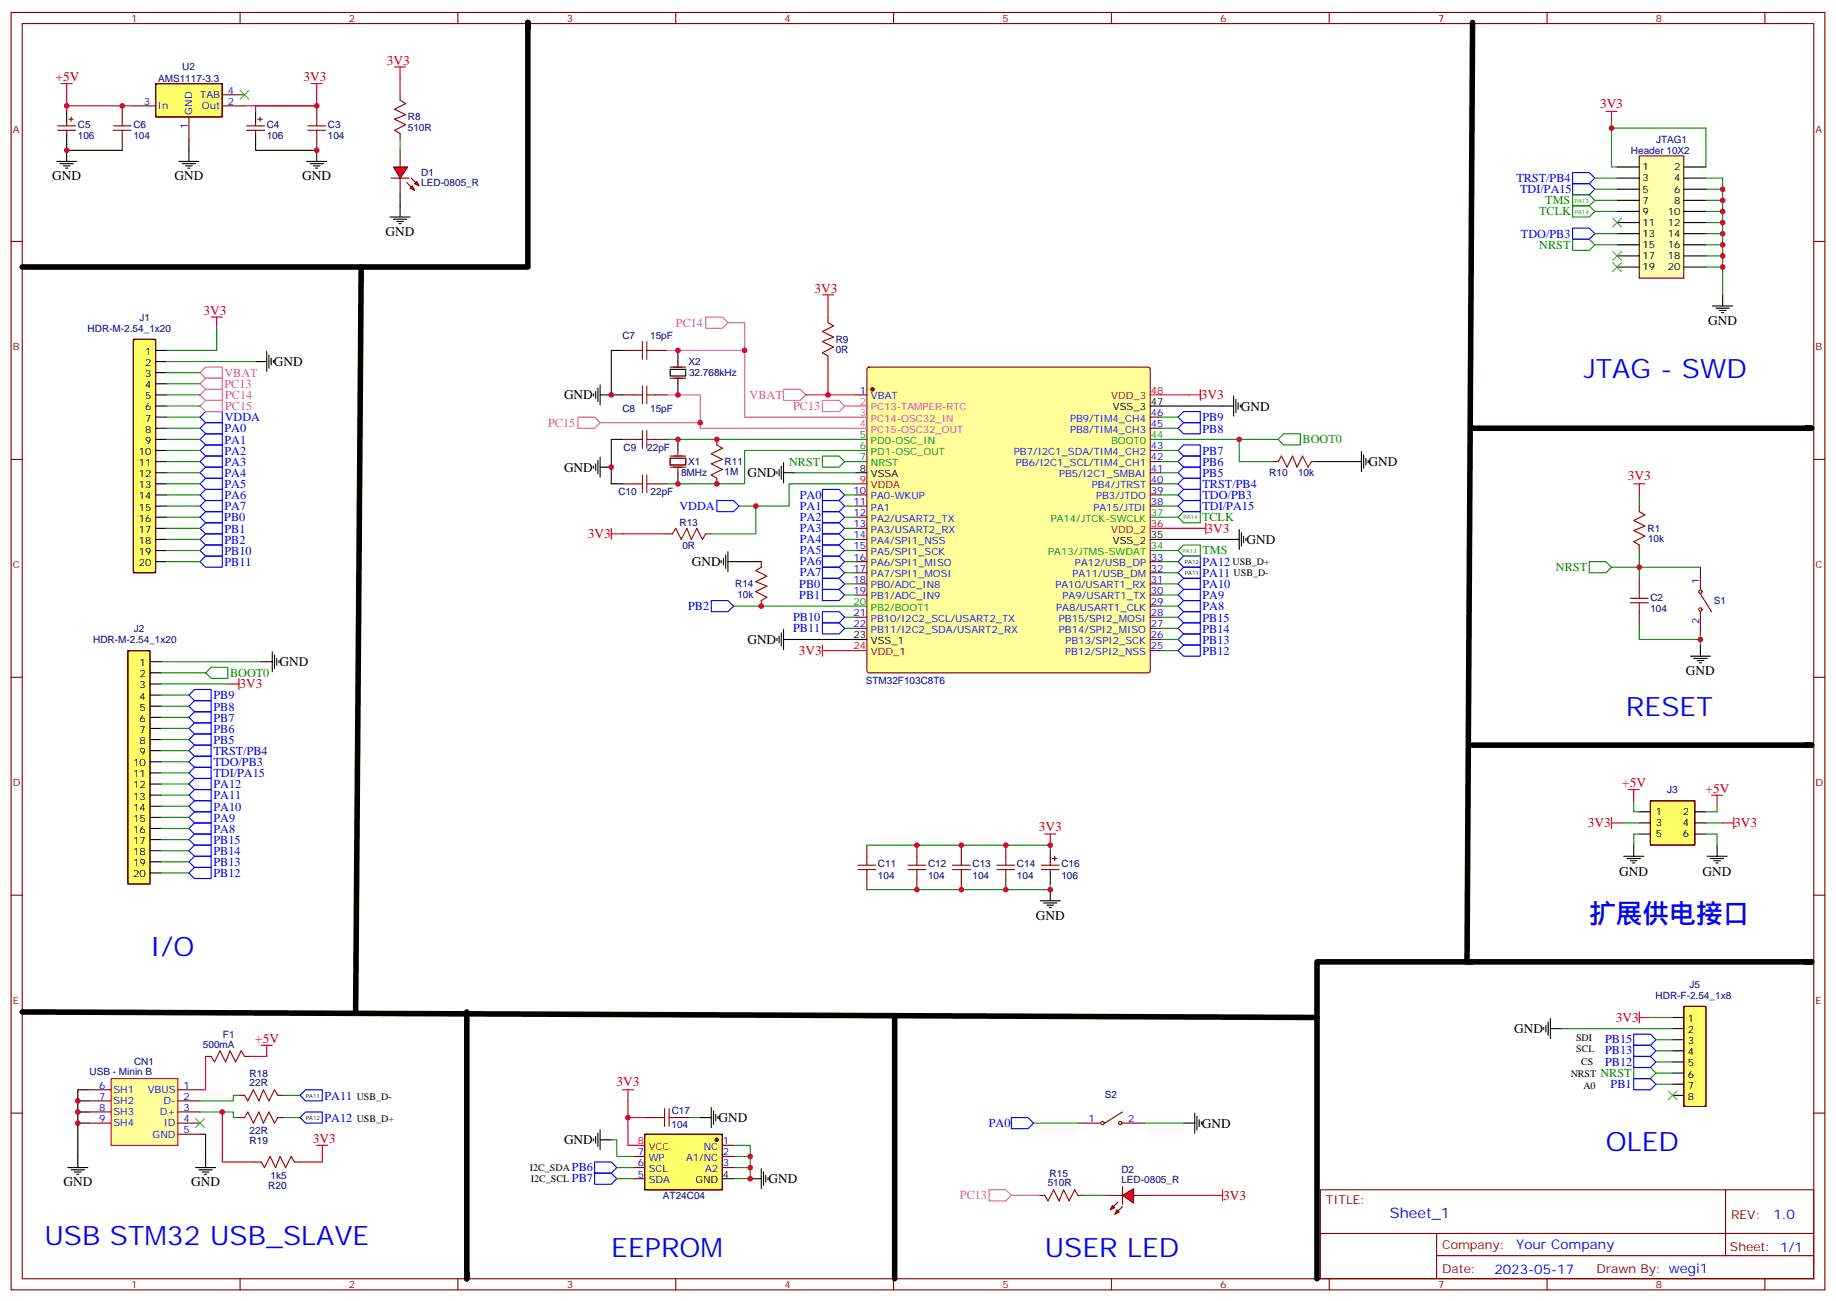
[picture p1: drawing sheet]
<svg xmlns="http://www.w3.org/2000/svg" width="583mm" height="413mm" viewBox="0 0 583 413" stroke-linecap="round" stroke-linejoin="round" font-family="sans-serif">
<g fill="none" stroke="#870000" stroke-width=".35">
<path d="M3.5 4h575.8v405.3h-575.8zM7.1 7.5h568.6v398.3h-568.6zM76.2 4v3.5M145.3 4v3.5M214.5 4v3.5M283.6 4v3.5M352.8 4v3.5M421.9 4v3.5M491.1 4v3.5M560.2 4v3.5M3.5 76.6h3.6M575.7 76.6h3.6"/>
<path d="M3.5 145.8h3.6M575.7 145.8h3.6M3.5 214.9h3.6M575.7 214.9h3.6M3.5 284.1h3.6M575.7 284.1h3.6M3.5 353.2h3.6M575.7 353.2h3.6M419.1 377.5h156.6v28.3h-156.6zM547.7 377.6v20.8M419.1 391.4h156.5M456 398.4h119.6"/>
<path d="M456 391.4v14.1M76.2 405.8v3.5M145.3 405.8v3.5M214.5 405.8v3.5M283.6 405.8v3.5M352.8 405.8v3.5M421.9 405.8v3.5M491.1 405.8v3.5M560.2 405.8v3.5"/>
</g>
<path d="M275.4 116.7l.5-.2h88.5l.5 .2 .2 .5v95.6l-.2 .5-.5 .2h-88.5l-.5-.2-.2-.5v-95.6z" fill="#ff9" stroke="#870000" stroke-width=".35"/>
<circle cx="276.9" cy="123.5" r=".53" fill="#870000" stroke="#870000" stroke-width=".35"/>
<g fill="none" stroke="#870000" stroke-width=".35">
<path d="M271.6 125.3h3.6M365.1 135.9h3.6M365.1 132.4h3.6M271.6 157.1h3.6M365.1 157.1h3.6M365.1 153.5h3.6M365.1 150h3.6M365.1 146.5h3.6M365.1 142.9h3.6M271.6 160.6h3.6M271.6 164.1h3.6M271.6 167.6h3.6"/>
<path d="M271.6 171.2h3.6M271.6 174.7h3.6M271.6 178.2h3.6M365.1 160.6h3.6M365.1 178.2h3.6M271.6 181.8h3.6M271.6 185.3h3.6M271.6 188.8h3.6M271.6 195.9h3.6M271.6 199.4h3.6M365.1 181.8h3.6M365.1 185.3h3.6"/>
<path d="M365.1 188.8h3.6M365.1 195.9h3.6M365.1 199.4h3.6M365.1 192.3h3.6M365.1 206.4h3.6M365.1 202.9h3.6"/>
</g>
<path d="M271.6 128.8h3.6M271.6 132.4h3.6M271.6 135.9h3.6" fill="none" stroke="#f0f" stroke-width=".35"/>
<path d="M271.6 139.4h3.6M365.1 139.4h3.6M271.6 142.9h3.6M271.6 146.5h3.6M365.1 174.7h3.6M365.1 164.1h3.6M271.6 192.3h3.6" fill="none" stroke="#090" stroke-width=".35"/>
<path d="M365.1 128.8h3.6M271.6 150h3.6M365.1 171.2h3.6M271.6 202.9h3.6" fill="none" stroke="#000" stroke-width=".35"/>
<path d="M365.1 125.3h3.6M271.6 153.5h3.6M365.1 167.6h3.6M271.6 206.4h3.6" fill="none" stroke="#f00" stroke-width=".35"/>
<path d="M520.3 49.5h14.2v38.8h-14.2z" fill="#ffffb0" stroke="#800000" stroke-width=".35"/>
<g fill="none" stroke="#000" stroke-width=".35">
<path d="M513.3 53h7M513.3 56.5h7M534.5 53h7M534.5 56.5h7M513.3 60h7M513.3 63.6h7M513.3 67.1h7M513.3 70.6h7M513.3 74.2h7M513.3 77.7h7M534.5 60h7M534.5 63.6h7"/>
<path d="M534.5 67.1h7M534.5 70.6h7M534.5 74.2h7M534.5 77.7h7M513.3 81.2h7M513.3 84.7h7M534.5 81.2h7M534.5 84.7h7M197.6 111.2h-3.6v14.1M212.7 117.2h5v2.1h-5zM215.2 111.2v5.3M188.4 125v.7"/>
<path d="M189.1 124.2v2.2M189.8 123.2v4.2M190.5 125.3h7.1M190.5 122.1v6.4M197.6 139.4h-3.6v8.8M215.2 120v5.3M215.2 139.4v3.5M188.4 147.9v.7M189.1 147.2v2.1M189.8 146.1v4.3M190.5 145.1v6.3M190.5 148.2h3.5"/>
<path d="M194 148.2v5.3h3.6M215.2 150v3.5M246.6 149.6v.8M247.3 148.9v2.2M248 147.9v4.2M248.7 150h3.5M248.7 146.8v6.4M229 177.9v.7M229.7 177.2v2.1M230.4 176.1v4.2M231.1 178.2h10.6M231.1 175v6.4"/>
<path d="M248.7 199.7v6.4M246.6 202.6v.7M247.3 201.9v2.1M248 200.8v4.2M248.7 202.9h22.9M24.7 356.4v14.1M28.2 345.8h-3.5v3.5M28.2 349.3h-3.5v3.5M28.2 352.8h-3.5v3.6h3.5M21.5 370.5h6.4M22.6 371.2h4.2M23.6 371.9h2.2"/>
<path d="M24.3 372.6h.7"/>
</g>
<g fill="none" stroke="#870000" stroke-width=".35">
<path d="M197.6 111.2h3.5M208.1 111.2h3.6M212.7 116.5h5M262.8 100.6v1.8M262.8 113v1.7M197.6 125.3h3.5M197.6 139.4h3.5M208.1 125.3h3.6M208.1 139.4h3.6M212.7 120h5M227.5 139.4v1.8M197.6 153.5h3.5"/>
<path d="M208.1 153.5h3.6M227.5 151.8v1.7M211.7 169.4h1.7M224 169.4h1.8M241.7 178.2v1.8M241.7 190.6v1.7"/>
</g>
<path d="M212.7 145.4h5v2.1h-5zM212.7 144.7h5M212.7 148.2h5M215.2 142.9v1.5M215.2 148.6v1.4" fill="none" stroke="#870012" stroke-width=".35"/>
<path d="M211.7 111.2h24.7v21.2h35.2M211.7 125.3h10.5v10.6h49.4M261.1 127.1h5.2l1.8 1.7-1.8 1.8h-5.2zM268.1 128.8h3.5" fill="none" stroke="#f0f" stroke-width=".35"/>
<g fill="none" stroke="#a10000" stroke-width=".35">
<path d="M201.1 111.2h2.8M203.9 108.4v5.6M205.3 108.4v5.6M205.3 111.2h2.8M262.8 102.4l1.8 1-3.5 1.8 3.5 1.8-3.5 1.4 3.5 1.7-3.5 1.8 1.7 1.1M201.1 125.3h2.8M201.1 139.4h2.8M203.9 122.5v5.6M203.9 136.6v5.6M205.3 125.3h2.8M205.3 122.5v5.6M205.3 136.6v5.6"/>
<path d="M205.3 139.4h2.8M201.1 153.5h2.8M203.9 150.7v5.7M205.3 150.7v5.7M205.3 153.5h2.8M227.5 141.2l1.8 1-3.5 1.8 3.5 1.8-3.5 1.4 3.5 1.7-3.5 1.8 1.7 1.1M213.4 169.4l1.1-1.8 1.8 3.6 1.7-3.6 1.4 3.6 1.8-3.6 1.8 3.6 1-1.8M241.7 180l-1.8 1 3.5 1.8-3.5 1.8 3.5 1.4-3.5 1.7 3.5 1.8-1.7 1.1"/>
</g>
<g fill="none" stroke="#008700" stroke-width=".35">
<path d="M211.7 139.4h59.9M252.2 150h19.4M268.1 146.5h3.5M268.1 157.1h3.5M271.6 142.9h-35.2v10.6h-24.7M271.6 153.5h-21.1v7.1h-10.6v8.8h-14.1M268.1 160.6h3.5M268.1 164.1h3.5M268.1 167.6h3.5M268.1 171.2h3.5M268.1 174.7h3.5M268.1 178.2h3.5"/>
<path d="M232.8 192.3h38.8M268.1 181.8h3.5M268.1 185.3h3.5M268.1 188.8h3.5M268.1 195.9h3.5M268.1 199.4h3.5"/>
</g>
<path d="M261.1 93.6h3.5M262.8 93.6v7M262.8 114.7v10.6h8.8M194 169.4h17.7M194 167.6v3.6M261.1 206.4h10.5M261.1 204.7v3.5M100.5 363.4h3.6M102.3 363.4v3.6" fill="none" stroke="#f00" stroke-width=".35"/>
<path d="M261.1 144.7h5.2l1.8 1.8-1.8 1.7h-5.2z" fill="none" stroke="#090" stroke-width=".35"/>
<g fill="none" stroke="#00f" stroke-width=".35">
<path d="M261.1 155.3h5.2l1.8 1.8-1.8 1.7h-5.2zM261.1 158.8h5.2l1.8 1.8-1.8 1.7h-5.2zM261.1 162.3h5.2l1.8 1.8-1.8 1.8h-5.2zM261.1 165.9h5.2l1.8 1.7-1.8 1.8h-5.2zM261.1 169.4h5.2l1.8 1.8-1.8 1.7h-5.2zM261.1 172.9h5.2l1.8 1.8-1.8 1.8h-5.2zM261.1 176.5h5.2l1.8 1.7-1.8 1.8h-5.2zM261.1 180h5.2l1.8 1.8-1.8 1.7h-5.2zM225.8 190.6h5.3l1.7 1.7-1.7 1.8h-5.3zM261.1 183.5h5.2l1.8 1.8-1.8 1.7h-5.2zM261.1 187h5.2l1.8 1.8-1.8 1.8h-5.2zM261.1 194.1h5.2l1.8 1.8-1.8 1.7h-5.2z"/>
<path d="M261.1 197.6h5.2l1.8 1.8-1.8 1.8h-5.2z"/>
</g>
<path d="M35.3 342.3h21.1v21.1h-21.1z" fill="#ff9" stroke="#f00" stroke-width=".35"/>
<g fill="none" stroke="#870000" stroke-width=".35">
<path d="M18.3 39.9h5.7M21.2 38.9v1M21.9 37.8h1.4M22.6 37.1v1.4M38.8 33.6v3.5M78.3 39.9h5.7M81.1 38.9v1M81.8 37.8h1.5M82.5 37.1v1.4M100.5 33.6v3.5M18.3 41.3h5.7M21.2 41.3v1.1"/>
<path d="M38.8 44.2v3.5M78.3 41.3h5.7M81.1 41.3v1.1M100.5 44.2v3.5M403.9 146.5h1.8M416.3 146.5h1.7M65.3 335.2h1.7M77.6 335.2h1.8M28.2 345.8h7.1M28.2 349.3h7.1M28.2 352.8h7.1M28.2 356.4h7.1"/>
<path d="M56.4 345.8h7.1M56.4 349.3h7.1M56.4 352.8h7.1M56.4 356.4h7.1M56.4 359.9h7.1M75.8 354.6h1.8M75.8 347.6h1.8M88.2 354.6h1.8M88.2 347.6h1.8M81.1 368.7h1.8M93.5 368.7h1.7"/>
</g>
<g fill="none" stroke="#008700" stroke-width=".35">
<path d="M368.7 139.4h37M368.7 132.4h5.2M368.7 135.9h5.2M393.3 139.4v7.1h10.6M368.7 142.9h5.2M368.7 146.5h5.2M368.7 150h5.2M368.7 153.5h5.2M368.7 157.1h5.2M368.7 160.6h5.2M368.7 164.1h5.2M368.7 174.7h5.2"/>
<path d="M368.7 178.2h5.2M368.7 181.8h5.2M368.7 185.3h5.2M368.7 188.8h5.2M368.7 192.3h5.2M368.7 195.9h5.2M368.7 199.4h5.2M368.7 202.9h5.2M368.7 206.4h5.2M63.5 352.8h10.6v1.8h1.7M75.8 347.6h-1.7v1.7h-10.6M90 354.6h5.2"/>
<path d="M90 347.6h5.2"/>
</g>
<g fill="none" stroke="#f00" stroke-width=".35">
<path d="M19.4 26.5h3.5M21.2 26.5v7.1M42.3 33.6h-21.1v1.7M77.6 33.6h22.9M98.8 26.5h3.5M100.5 33.6h-19.4v1.7M100.5 26.5v7.1M368.7 125.3h12.3M381 123.5v3.6M368.7 167.6h14.1M382.8 165.9v3.5M65.3 335.2v10.6h-1.8"/>
<path d="M82.9 331.7h3.5M84.7 331.7v3.5h-5.3M70.6 352.8v15.9h10.5M102.3 367v1.7h-7.1"/>
</g>
<g fill="none" stroke="#000" stroke-width=".35">
<path d="M21.2 35.3v3.6M81.1 35.3v3.6M18 51.2h6.3M19 51.9h4.3M20.1 52.6h2.1M20.8 53.3h.7M21.2 42.4v5.3h17.6M21.2 47.7v3.5M56.8 51.2h6.3M57.9 51.9h4.2M58.9 52.6h2.1M59.6 53.3h.7"/>
<path d="M60 44.2v7M81.1 42.4v5.3h19.4v3.5M97.4 51.2h6.3M98.4 51.9h4.3M99.5 52.6h2.1M100.2 53.3h.7M368.7 128.8h22.9M391.6 125.7v6.3M392.3 126.7v4.3M393 127.8v2.1M393.7 128.5v.7M418 146.5h14.2"/>
<path d="M432.2 143.3v6.3M432.9 144.4v4.2M433.6 145.4v2.1M434.3 146.1v.7M368.7 171.2h24.6M393.3 168v6.3M394.1 169.1v4.2M394.8 170.1v2.1M395.5 170.8v.7M63.5 359.9h1.8v10.6M62.1 370.5h6.3M63.1 371.2h4.3"/>
<path d="M64.2 371.9h2.1M64.9 372.6h.7"/>
</g>
<path d="M62.1 355l2.8 2.8M64.9 355l-2.8 2.8" fill="none" stroke="#3c3" stroke-width=".35"/>
<g fill="none" stroke="#a10000" stroke-width=".35">
<path d="M36 39.9h5.6M38.8 37.1v2.8M97.7 39.9h5.7M100.5 37.1v2.8M36 41.3h5.6M38.8 41.3v2.9M97.7 41.3h5.7M100.5 41.3v2.9M405.7 146.5l1.1-1.8 1.7 3.5 1.8-3.5 1.4 3.5 1.8-3.5 1.7 3.5 1.1-1.7M67 335.2l1.1 1.8 1.7-3.6 1.8 3.6 1.4-3.6 1.8 3.6 1.8-3.6 1 1.8M77.6 354.6l1.1-1.8 1.7 3.6 1.8-3.6 1.4 3.6 1.8-3.6 1.7 3.6 1.1-1.8M77.6 347.6l1.1 1.7 1.7-3.5 1.8 3.5 1.4-3.5 1.8 3.5 1.7-3.5 1.1 1.8"/>
<path d="M82.9 368.7l1.1 1.8 1.7-3.5 1.8 3.5 1.4-3.5 1.8 3.5 1.7-3.5 1.1 1.7"/>
</g>
<g fill="none" stroke="#00f" stroke-width=".35">
<path d="M373.9 135.9l1.8-1.8h5.3v3.6h-5.3zM373.9 132.4l1.8-1.8h5.3v3.5h-5.3zM373.9 150l1.8-1.8h5.3v3.6h-5.3zM373.9 146.5l1.8-1.8h5.3v3.5h-5.3zM373.9 142.9l1.8-1.7h5.3v3.5h-5.3zM373.9 153.5l1.8-1.7h5.3v3.5h-5.3zM373.9 157.1l1.8-1.8h5.3v3.5h-5.3zM373.9 178.2l1.8-1.7h5.3v3.5h-5.3zM373.9 160.6l1.8-1.8h5.3v3.5h-5.3zM373.9 192.3l1.8-1.7h5.3v3.5h-5.3zM373.9 188.8l1.8-1.8h5.3v3.6h-5.3zM373.9 185.3l1.8-1.8h5.3v3.5h-5.3z"/>
<path d="M373.9 181.8l1.8-1.8h5.3v3.5h-5.3zM373.9 199.4l1.8-1.8h5.3v3.6h-5.3zM373.9 195.9l1.8-1.8h5.3v3.5h-5.3zM373.9 206.4l1.8-1.7h5.3v3.5h-5.3zM373.9 202.9l1.8-1.7h5.3v3.5h-5.3zM95.2 347.6l1.8-1.8h5.3v3.5h-5.3zM97 352.8h5.3v3.6h-5.3l-1.8-1.8z"/>
</g>
<path d="M405.7 139.4l1.8-1.7h5.2v3.5h-5.2zM373.9 174.7l1.8-1.8h5.3v3.6h-5.3zM373.9 164.1l1.8-1.8h5.3v3.6h-5.3z" fill="none" stroke="#090" stroke-width=".35"/>
<path d="M49.4 26.5h21.2v10.6h-21.2z" fill="#ff6" stroke="#000" stroke-width=".35"/>
<path d="M42.3 33.6h7.1M49.6 26.7l.5-.2 20 .1 .5 .6-.1 9.5-.7 .4-20-.1-.4-.6v-9.2zM60 37.1v7.1M70.6 33.6h7M70.6 30.1h7M127 30.1v1.7M127 42.4v1.8" fill="none" stroke="#870000" stroke-width=".35"/>
<path d="M127 31.8l1.8 1.1-3.6 1.7 3.6 1.8-3.6 1.4 3.6 1.8-3.6 1.7 1.8 1.1" fill="none" stroke="#a10000" stroke-width=".35"/>
<g fill="#f00" stroke="#870000" stroke-width=".35">
<path d="M356.3 379.3l3.5-2.1v4.6z"/>
<path d="M356.3 376.5v5.6z"/>
</g>
<g fill="#870000" stroke="#870000" stroke-width=".35">
<path d="M354.9 384.2l1.4-1.4z"/>
<path d="M354.9 381.4l-1.4 1.4z"/>
</g>
<g fill="#f00" stroke="#870000" stroke-width=".35">
<path d="M354.5 383.9l.7 .7-1.4 .7z"/>
<path d="M353.1 382.5l.7 .7-1.4 .7z"/>
</g>
<path d="M351 379.3h5.3M359.8 379.3h5.3" fill="none" stroke="#870000" stroke-width=".35"/>
<g fill="#f00" stroke="#870000" stroke-width=".35">
<path d="M124.9 53h4.6l-2.5 3.5z"/>
<path d="M124.2 56.5h5.6z"/>
</g>
<g fill="#870000" stroke="#870000" stroke-width=".35">
<path d="M130.5 56.5l1.4 1.4z"/>
<path d="M129.1 57.9l1.4 1.4z"/>
</g>
<g fill="#f00" stroke="#870000" stroke-width=".35">
<path d="M132.3 57.6l.7 1.4-1.4-.7z"/>
<path d="M130.2 59.7l.7-.7 .7 1.4z"/>
</g>
<g fill="none" stroke="#870000" stroke-width=".35">
<path d="M127 47.7v5.3M127 56.5v5.3M539.8 180v7M539.8 188.5l3.5 5.6M539.8 194.1v7.1M275.2 268.2v3.5M275.2 278.8v3.5M291 268.2v3.5M291 278.8v3.5M305.2 268.2v3.5M305.2 278.8v3.5M319.3 268.2v3.5"/>
<path d="M319.3 278.8v3.5M330.6 274.5h5.6M330.6 275.9h5.6M333.4 273.5v1M333.4 275.9v1.1M334.1 272.4h1.4M334.8 271.7v1.4M204.6 354.6h3.5M215.2 354.6h3.5M342.2 356.4h7M356.3 352.8l-5.6 3.6M356.3 356.4h7.1"/>
<circle cx="539.7" cy="193.4" r=".53"/>
<circle cx="539.7" cy="187.7" r=".53"/>
<circle cx="350" cy="356.4" r=".53"/>
<circle cx="355.6" cy="356.4" r=".53"/>
</g>
<path d="M127 44.2v3.5M275.2 268.2h58.2v1.7M333.4 280.5v1.8h-58.2M232.8 363.4h5.3v10.6h-5.3M232.8 367h5.3M232.8 370.5h5.3" fill="none" stroke="#008700" stroke-width=".35"/>
<g fill="none" stroke="#000" stroke-width=".35">
<path d="M123.8 68.9h6.4M124.9 69.6h4.2M125.9 70.3h2.2M126.6 71h.8M127 61.8v7.1M333.4 269.9v3.6M333.4 277v3.5M330.2 285.8h6.3M331.3 286.5h4.2M332.3 287.2h2.1M333 287.9h.7M333.4 282.3v3.5"/>
<path d="M238.1 374h3.6M241.7 370.8v6.4M242.4 371.9v4.2M243.1 373v2.1M243.8 373.7v.7"/>
</g>
<path d="M125.2 21.2h3.6M127 21.2v8.9M331.6 264.7h3.5M333.4 264.7v3.5" fill="none" stroke="#f00" stroke-width=".35"/>
<g fill="none" stroke="#a10000" stroke-width=".35">
<path d="M272.3 275.9h5.7M272.3 274.5h5.7M275.2 271.7v2.8M275.2 275.9v2.9M288.2 275.9h5.7M288.2 274.5h5.7M291 271.7v2.8M291 275.9v2.9M302.3 275.9h5.7M302.3 274.5h5.7M305.2 271.7v2.8M305.2 275.9v2.9"/>
<path d="M316.4 275.9h5.7M316.4 274.5h5.7M319.3 271.7v2.8M319.3 275.9v2.9M208.1 354.6h2.9M211 351.8v5.6M212.4 351.8v5.6M212.4 354.6h2.8"/>
</g>
<path d="M204.6 359.9h24.7v17.6h-24.7z" fill="#ff6" stroke="#000" stroke-width=".35"/>
<path d="M201.1 367h3.5M201.1 370.5h3.5M201.1 374h3.5M204.8 360.1l.5-.2h23.3l.5 .2 .2 .5-.1 16.5-.6 .4h-23.6l-.4-.7v-16.2zM229.3 363.4h3.5M229.3 367h3.5M229.3 370.5h3.5M329.8 379.3h1.8M342.2 379.3h1.8" fill="none" stroke="#870000" stroke-width=".35"/>
<circle cx="227.5" cy="361.7" r=".53" fill="#870000" stroke="#870000" stroke-width=".35"/>
<g fill="none" stroke="#000" stroke-width=".35">
<path d="M189.8 359.6v4.2M190.5 358.5v6.3M222.2 354.6h3.6M225.8 351.4v6.4M226.5 352.5v4.2M227.2 353.6v2.1M227.9 354.3v.7M375.7 356.4h3.5M379.2 353.2v6.4M379.9 354.3v4.2M380.6 355.3v2.1M381.4 356v.7"/>
<path d="M188.4 361.3v.7M189.1 360.6v2.1M190.5 361.7h3.5M229.3 374h3.5"/>
</g>
<path d="M197.6 345.8h3.5M199.3 345.8v17.6h5.3M199.3 354.6h5.3M365.1 379.3h23M388.1 377.5v3.6" fill="none" stroke="#f00" stroke-width=".35"/>
<path d="M218.7 354.6h3.5M328.1 356.4h14.1M363.4 356.4h12.3M194 361.7h1.8v5.3h5.3M195.8 370.5h5.3M195.8 374h5.3M344 379.3h7" fill="none" stroke="#008700" stroke-width=".35"/>
<path d="M321 354.6h5.3l1.8 1.8-1.8 1.7h-5.3zM188.7 368.7h5.3l1.8 1.8-1.8 1.8h-5.3zM188.7 372.3h5.3l1.8 1.7-1.8 1.8h-5.3z" fill="none" stroke="#00f" stroke-width=".35"/>
<path d="M314 377.5h5.3l1.7 1.8-1.7 1.8h-5.3zM321 379.3h8.8" fill="none" stroke="#f0f" stroke-width=".35"/>
<path d="M331.6 379.3l1.1 1.8 1.7-3.6 1.8 3.6 1.4-3.6 1.8 3.6 1.7-3.6 1.1 1.8" fill="none" stroke="#a10000" stroke-width=".35"/>
<g fill="#ff6" stroke="#000" stroke-width=".35">
<path d="M534.5 319.3h7v31.8h-7z"/>
<path d="M40.6 206.4h7v74.1h-7z"/>
<path d="M42.3 107.7h7.1v74.1h-7.1z"/>
<path d="M523.9 254.1h14.1v14.1h-14.1z"/>
</g>
<path d="M42.6 107.9l.4-.2h5.7l.5 .2 .2 .5v72.6l-.2 .5-.5 .3h-5.7l-.5-.3-.2-.5v-72.6zM520.3 160.6v1.7M520.3 172.9v1.8M520.3 183.5v3.5M520.3 194.1v3.5M40.8 206.7l.5-.3h5.6l.5 .3 .2 .5v72.6l-.2 .5-.5 .2h-5.6l-.5-.2-.2-.5v-72.6zM524.1 254.3l.5-.2h12.7l.5 .2 .2 .5v12.7l-.2 .5-.5 .2h-12.7l-.5-.3-.2-.4v-12.7zM534.7 319.5l.5-.2h5.6l.5 .2 .2 .5v30.4l-.2 .5-.5 .2h-5.6l-.5-.2-.2-.5v-30.4z" fill="none" stroke="#870000" stroke-width=".35"/>
<g fill="none" stroke="#000" stroke-width=".35">
<path d="M543.6 97.1h6.4M544.7 97.8h4.2M545.7 98.5h2.2M546.5 99.2h.7M546.8 93.6v3.5M49.4 111.2h3.5M49.4 114.7h3.5M49.4 118.3h3.5M81.1 114.7h3.6M84.7 111.5v6.4M85.4 112.6v4.2M86.1 113.7v2.1"/>
<path d="M86.8 114.4v.7M49.4 121.8h3.5M49.4 125.3h3.5M49.4 128.8h3.5M49.4 132.4h3.5M49.4 135.9h3.5M49.4 139.4h3.5M49.4 142.9h3.5M49.4 146.5h3.5M49.4 150h3.5M49.4 153.5h3.5M49.4 157.1h3.5"/>
<path d="M49.4 160.6h3.5M49.4 164.1h3.5M49.4 167.6h3.5M49.4 171.2h3.5M49.4 174.7h3.5M49.4 178.2h3.5M47.6 210h3.6M47.6 213.5h3.6M47.6 217h3.6M82.9 210h3.5M86.4 206.8v6.3M87.1 207.9v4.2"/>
<path d="M87.8 208.9v2.1M88.5 209.6v.7M536.6 208.2h6.3M537.6 208.9h4.3M538.7 209.6h2.1M539.4 210.3h.7M539.8 204.7v3.5M47.6 220.6h3.6M47.6 224.1h3.6M47.6 227.6h3.6M47.6 231.1h3.6M47.6 234.7h3.6"/>
<path d="M47.6 238.2h3.6M47.6 241.7h3.6M47.6 245.3h3.6M47.6 248.8h3.6M47.6 252.3h3.6M47.6 255.8h3.6M47.6 259.4h3.6M520.3 257.6h3.6M538 257.6h3.5M47.6 262.9h3.6M47.6 266.4h3.6M47.6 269.9h3.6"/>
<path d="M47.6 273.5h3.6M47.6 277h3.6M515.4 271.7h6.4M516.5 272.4h4.2M517.5 273.1h2.1M518.2 273.8h.7M518.6 268.2v3.5M520.3 261.1h3.6M520.3 264.7h3.6M538 261.1h3.5M538 264.7h3.5M541.9 271.7h6.3"/>
<path d="M542.9 272.4h4.3M544 273.1h2.1M544.7 273.8h.7M545 268.2v3.5M490 326v.7M490.7 325.3v2.1M491.4 324.3v4.2M492.1 326.4h3.6M492.1 323.2v6.4M530.9 322.9h3.6M530.9 326.4h3.6M530.9 329.9h3.6"/>
<path d="M530.9 333.4h3.6M530.9 337h3.6M530.9 340.5h3.6M530.9 344h3.6M530.9 347.6h3.6"/>
</g>
<g fill="none" stroke="#008700" stroke-width=".35">
<path d="M511.5 38.9v1.7M506.2 56.5h7.1M513.3 53h-1.8v-12.4h30v12.4M541.5 56.5h5.3v37.1M506.2 60h7.1M506.2 63.6h7.1M506.2 67.1h7.1M506.2 74.2h7.1M506.2 77.7h7.1M541.5 60h5.3M541.5 63.6h5.3M541.5 67.1h5.3"/>
<path d="M541.5 70.6h5.3M541.5 74.2h5.3M541.5 77.7h5.3M541.5 81.2h5.3M541.5 84.7h5.3M52.9 114.7h28.2M52.9 118.3h10.6M68.8 104.1v7.1h-15.9M52.9 121.8h10.6M52.9 125.3h10.6M52.9 128.8h10.6M52.9 132.4h10.6"/>
<path d="M52.9 135.9h10.6M52.9 139.4h10.6M52.9 142.9h10.6M52.9 146.5h10.6M52.9 150h10.6M52.9 153.5h10.6M52.9 157.1h10.6M520.3 157.1v3.5M52.9 160.6h10.6M52.9 164.1h10.6M52.9 167.6h10.6M52.9 171.2h10.6"/>
<path d="M52.9 174.7h10.6M52.9 178.2h10.6M234.6 160.6h5.3M511.5 180h28.3M520.3 174.7v8.8M520.3 197.6v5.3h19.5v1.8M51.2 210h31.7M51.2 217h21.1M51.2 213.5h14.1M539.8 201.2v1.7M51.2 220.6h8.8M51.2 224.1h8.8"/>
<path d="M51.2 227.6h8.8M51.2 231.1h8.8M51.2 234.7h8.8M51.2 238.2h8.8M51.2 241.7h8.8M51.2 245.3h8.8M51.2 248.8h8.8M51.2 252.3h8.8M51.2 255.8h8.8M51.2 259.4h8.8M518.6 254.1v3.5h1.7M545 255.8v1.8h-3.5"/>
<path d="M51.2 262.9h8.8M51.2 266.4h8.8M51.2 269.9h8.8M51.2 273.5h8.8M51.2 277h8.8M515.1 261.1h5.2M520.3 264.7h-1.7v3.5M541.5 264.7h3.5v3.5M541.5 261.1h5.3M495.7 326.4h35.2M523.9 322.9h7M525.6 329.9h5.3"/>
<path d="M525.6 333.4h5.3M525.6 337h5.3M525.6 340.5h5.3M525.6 344h5.3"/>
</g>
<g fill="none" stroke="#f00" stroke-width=".35">
<path d="M509.8 35.3h3.5M511.5 35.3v3.6M67 100.6h3.6M68.8 100.6v3.5M255.8 125.3h7M518.6 153.5h3.5M520.3 153.5v3.6M72.3 217h3.5M75.8 215.3v3.5M511.5 259.4v3.5M516.8 250.5h3.5M518.6 250.5v3.6"/>
<path d="M543.3 252.3h3.5M545 252.3v3.5M550.3 259.4v3.5M511.5 261.1h3.6M546.8 261.1h3.5M520.3 322.9h3.6M520.3 321.1v3.5"/>
</g>
<path d="M76.2 28.6l2.8 2.9M79 28.6l-2.8 2.9M511.9 79.8l2.8 2.8M511.9 69.2l2.8 2.8M514.7 79.8l-2.8 2.8M514.7 69.2l-2.8 2.8M511.9 83.3l2.8 2.8M514.7 83.3l-2.8 2.8M529.5 346.1l2.8 2.9M532.3 346.1l-2.8 2.9" fill="none" stroke="#3c3" stroke-width=".35"/>
<path d="M499.2 75.9h5.3l1.7 1.8-1.7 1.7h-5.3zM499.2 65.3h5.3l1.7 1.8-1.7 1.8h-5.3zM499.2 61.8h5.3l1.7 1.8-1.7 1.7h-5.3zM504.5 178.2h5.3l1.7 1.8-1.7 1.8h-5.3zM65.3 213.5l1.7-1.8h5.3v3.6h-5.3zM518.6 338.7h5.3l1.7 1.8-1.7 1.8h-5.3z" fill="none" stroke="#090" stroke-width=".35"/>
<g fill="none" stroke="#00f" stroke-width=".35">
<path d="M499.2 54.8h5.3l1.7 1.7-1.7 1.8h-5.3zM499.2 58.3h5.3l1.7 1.7-1.7 1.8h-5.3zM499.2 72.4h5.3l1.7 1.8-1.7 1.7h-5.3zM63.5 135.9l1.8-1.8h5.3v3.6h-5.3zM63.5 139.4l1.8-1.7h5.3v3.5h-5.3zM63.5 132.4l1.8-1.8h5.3v3.5h-5.3zM63.5 142.9l1.8-1.7h5.3v3.5h-5.3zM65.3 144.7h5.3v3.5h-5.3l-1.8-1.7zM65.3 148.2h5.3v3.6h-5.3l-1.8-1.8zM65.3 151.8h5.3v3.5h-5.3l-1.8-1.8zM65.3 155.3h5.3v3.5h-5.3l-1.8-1.7zM227.5 158.8h5.3l1.8 1.8-1.8 1.7h-5.3z"/>
<path d="M63.5 160.6l1.8-1.8h5.3v3.5h-5.3zM63.5 164.1l1.8-1.8h5.3v3.6h-5.3zM63.5 167.6l1.8-1.7h5.3v3.5h-5.3zM63.5 174.7l1.8-1.8h5.3v3.6h-5.3zM63.5 178.2l1.8-1.7h5.3v3.5h-5.3zM65.3 169.4h5.3v3.5h-5.3l-1.8-1.7zM61.7 218.8h5.3v3.5h-5.3l-1.7-1.7zM60 234.7l1.7-1.8h5.3v3.5h-5.3zM60 231.1l1.7-1.7h5.3v3.5h-5.3zM60 227.6l1.7-1.8h5.3v3.6h-5.3zM60 224.1l1.7-1.8h5.3v3.5h-5.3zM60 238.2l1.7-1.8h5.3v3.6h-5.3z"/>
<path d="M60 259.4l1.7-1.8h5.3v3.5h-5.3zM60 255.8l1.7-1.7h5.3v3.5h-5.3zM60 252.3l1.7-1.8h5.3v3.6h-5.3zM60 248.8l1.7-1.8h5.3v3.5h-5.3zM60 241.7l1.7-1.7h5.3v3.5h-5.3zM60 245.3l1.7-1.8h5.3v3.5h-5.3zM60 277l1.7-1.8h5.3v3.6h-5.3zM60 266.4l1.7-1.7h5.3v3.5h-5.3zM61.7 261.1h5.3v3.6h-5.3l-1.7-1.8zM61.7 271.7h5.3v3.5h-5.3l-1.7-1.7zM61.7 268.2h5.3v3.5h-5.3l-1.7-1.8zM518.6 335.2h5.3l1.7 1.8-1.7 1.7h-5.3z"/>
<path d="M518.6 331.7h5.3l1.7 1.7-1.7 1.8h-5.3zM518.6 328.2h5.3l1.7 1.7-1.7 1.8h-5.3zM518.6 342.3h5.3l1.7 1.7-1.7 1.8h-5.3z"/>
</g>
<path d="M167.6 8.9v-1.8v77.6h-160.5M467.4 7.1l-1.7 298.1h1.7M114.7 84.7l-1.8 236.4M467.4 135.9h107.6h-1.7M467.4 236.4h107.6h-1.7M573.3 305.2h1.7h-157v17.7M7.1 321.1l410.9 1.8v82.9M148.2 321.1v84.7v-1.8M284 322.9v82.9" fill="none" stroke="#000" stroke-width="1.8"/>
<path d="M520.3 162.3l1.8 1.1-3.5 1.8 3.5 1.7-3.5 1.4 3.5 1.8-3.5 1.8 1.7 1M517.5 191.3h5.7M517.5 189.9h5.7M520.3 187v2.9M520.3 191.3v2.8" fill="none" stroke="#a10000" stroke-width=".35"/>
<path d="M65.3 116.5h5.3v3.5h-5.3l-1.8-1.7zM224 100.6h5.3l1.8 1.8-1.8 1.7h-5.3zM231.1 102.4h5.3v8.8M65.3 120h5.3v3.5h-5.3l-1.8-1.7zM65.3 123.5h5.3v3.6h-5.3l-1.8-1.8zM65.3 127.1h5.3v3.5h-5.3l-1.8-1.8zM183.4 132.4h5.3l1.8 1.7-1.8 1.8h-5.3zM190.5 134.1h31.7M248.7 123.5h5.3l1.8 1.8-1.8 1.8h-5.3z" fill="none" stroke="#f0f" stroke-width=".35"/>
<g fill="#c00">
<circle cx="194" cy="148.2" r=".88"/>
<circle cx="215.2" cy="139.4" r=".88"/>
<circle cx="215.2" cy="153.5" r=".88"/>
<circle cx="227.5" cy="139.4" r=".88"/>
<circle cx="227.5" cy="153.5" r=".88"/>
<circle cx="194" cy="125.3" r=".88"/>
<circle cx="215.2" cy="125.3" r=".88"/>
<circle cx="215.2" cy="111.2" r=".88"/>
<circle cx="241.7" cy="192.3" r=".88"/>
<circle cx="24.7" cy="356.4" r=".88"/>
<circle cx="24.7" cy="349.3" r=".88"/>
<circle cx="24.7" cy="352.8" r=".88"/>
<circle cx="70.6" cy="352.8" r=".88"/>
<circle cx="393.3" cy="139.4" r=".88"/>
<circle cx="21.2" cy="33.6" r=".88"/>
<circle cx="38.8" cy="33.6" r=".88"/>
<circle cx="100.5" cy="47.7" r=".88"/>
<circle cx="21.2" cy="47.7" r=".88"/>
<circle cx="100.5" cy="33.6" r=".88"/>
<circle cx="319.3" cy="268.2" r=".88"/>
<circle cx="291" cy="268.2" r=".88"/>
<circle cx="305.2" cy="268.2" r=".88"/>
<circle cx="291" cy="282.3" r=".88"/>
<circle cx="305.2" cy="282.3" r=".88"/>
<circle cx="319.3" cy="282.3" r=".88"/>
<circle cx="333.4" cy="268.2" r=".88"/>
<circle cx="333.4" cy="282.3" r=".88"/>
<circle cx="238.1" cy="367" r=".88"/>
<circle cx="238.1" cy="370.5" r=".88"/>
<circle cx="238.1" cy="374" r=".88"/>
<circle cx="199.3" cy="354.6" r=".88"/>
<circle cx="520.3" cy="180" r=".88"/>
<circle cx="539.8" cy="202.9" r=".88"/>
<circle cx="511.5" cy="40.6" r=".88"/>
<circle cx="546.8" cy="60" r=".88"/>
<circle cx="546.8" cy="63.6" r=".88"/>
<circle cx="546.8" cy="67.1" r=".88"/>
<circle cx="546.8" cy="70.6" r=".88"/>
<circle cx="546.8" cy="74.2" r=".88"/>
<circle cx="546.8" cy="77.7" r=".88"/>
<circle cx="546.8" cy="81.2" r=".88"/>
<circle cx="546.8" cy="84.7" r=".88"/>
<circle cx="262.8" cy="125.3" r=".88"/>
<circle cx="239.9" cy="160.6" r=".88"/>
<circle cx="236.4" cy="111.2" r=".88"/>
<circle cx="222.3" cy="134.1" r=".88"/>
</g>
<g font-size="8.5" fill="#00f">
<text x="502.7" y="120">JTAG - SWD</text>
<text x="516.1" y="227.3">RESET</text>
<text x="504.5" y="292.9">扩展供电接口</text>
<text x="47.6" y="303.5">I/O</text>
<text x="509.8" y="365.2">OLED</text>
<text x="14.1" y="395.2">USB STM32 USB_SLAVE</text>
<text x="194" y="398.7">EEPROM</text>
<text x="331.6" y="398.7">USER LED</text>
</g>
<text font-size="4.6" fill="#00f" x="441.2" y="386.6">Sheet_1</text>
<g font-size="4.2" fill="#f00">
<text x="122.8" y="20.5">3V3</text>
<text x="17.6" y="25.8">+5V</text>
<text x="96.3" y="25.8">3V3</text>
<text x="507.9" y="34.3">3V3</text>
<text x="258.6" y="92.9">3V3</text>
<text x="64.6" y="99.9">3V3</text>
<text x="381.2" y="126.7">3V3</text>
<text x="516.7" y="152.4">3V3</text>
<text x="186.6" y="170.8">3V3</text>
<text x="382.9" y="169.1">3V3</text>
<text x="253.6" y="207.9">3V3</text>
<text x="76" y="218.5">3V3</text>
<text x="514.9" y="249.8">+5V</text>
<text x="541.4" y="251.5">+5V</text>
<text x="329.7" y="263.6">3V3</text>
<text x="504.1" y="262.5">3V3</text>
<text x="550.5" y="262.5">3V3</text>
<text x="512.9" y="324.2">3V3</text>
<text x="81" y="330.9">+5V</text>
<text x="195.7" y="344.7">3V3</text>
<text x="99.3" y="362.7">3V3</text>
<text x="388.2" y="380.7">3V3</text>
</g>
<g font-size="4.2">
<text x="16.6" y="57.2">GND</text>
<text x="55.4" y="57.2">GND</text>
<text x="96" y="57.2">GND</text>
<text x="122.4" y="74.9">GND</text>
<text x="542.2" y="103.2">GND</text>
<text x="87" y="116.1">GND</text>
<text x="179" y="126.7">GND</text>
<text x="393.9" y="130.3">GND</text>
<text x="179" y="149.7">GND</text>
<text x="434.4" y="147.9">GND</text>
<text x="237.2" y="151.4">GND</text>
<text x="395.6" y="172.6">GND</text>
<text x="219.6" y="179.7">GND</text>
<text x="237.2" y="204.4">GND</text>
<text x="88.7" y="211.4">GND</text>
<text x="535.2" y="214.3">GND</text>
<text x="514" y="277.8">GND</text>
<text x="540.5" y="277.8">GND</text>
<text x="328.8" y="291.8">GND</text>
<text x="480.7" y="327.8">GND</text>
<text x="228.1" y="356.1">GND</text>
<text x="381.5" y="357.8">GND</text>
<text x="179" y="363.1">GND</text>
<text x="20.1" y="376.5">GND</text>
<text x="60.7" y="376.5">GND</text>
<text x="243.9" y="375.5">GND</text>
</g>
<g font-size="4.2" fill="#00f">
<text x="562.9" y="386.8">1.0</text>
<text x="481.3" y="396.4">Your Company</text>
<text x="474.4" y="404.2">2023-05-17</text>
</g>
<g font-size="3.9" fill="#00f">
<text x="481.3" y="57.8">TRST/PB4</text>
<text x="482.5" y="61.3">TDI/PA15</text>
<text x="482.8" y="75.5">TDO/PB3</text>
<text x="71.3" y="137.2">PA0</text>
<text x="71.3" y="133.6">VDDA</text>
<text x="381.7" y="137.3">PB8</text>
<text x="381.7" y="133.7">PB9</text>
<text x="71.3" y="140.8">PA1</text>
<text x="71.3" y="144.3">PA2</text>
<text x="71.3" y="147.9">PA3</text>
<text x="381.7" y="147.9">PB6</text>
<text x="381.7" y="144.3">PB7</text>
<text x="71.3" y="151.4">PA4</text>
<text x="71.3" y="154.9">PA5</text>
<text x="381.7" y="151.3">PB5</text>
<text x="381.7" y="154.8">TRST/PB4</text>
<text x="71.3" y="158.4">PA6</text>
<text x="71.3" y="162">PA7</text>
<text x="215.7" y="161.8">VDDA</text>
<text x="253.9" y="158.3">PA0</text>
<text x="253.9" y="161.7">PA1</text>
<text x="381.7" y="161.8">TDI/PA15</text>
<text x="381.7" y="158.4">TDO/PB3</text>
<text x="71.2" y="165.3">PB0</text>
<text x="253.9" y="165.3">PA2</text>
<text x="71.3" y="169">PB1</text>
<text x="71.3" y="172.5">PB2</text>
<text x="253.9" y="168.8">PA3</text>
<text x="253.9" y="172.3">PA4</text>
<text x="71.3" y="176.1">PB10</text>
<text x="71.3" y="179.6">PB11</text>
<text x="253.9" y="175.9">PA5</text>
<text x="253.9" y="179.4">PA6</text>
<text x="381.7" y="179.6">PA12</text>
<text x="253.9" y="182.9">PA7</text>
<text x="381.7" y="183.1">PA11</text>
<text x="253.7" y="186.5">PB0</text>
<text x="253.7" y="190">PB1</text>
<text x="381.7" y="190.2">PA9</text>
<text x="381.7" y="186.7">PA10</text>
<text x="218.4" y="193.5">PB2</text>
<text x="251.8" y="197.1">PB10</text>
<text x="381.7" y="193.6">PA8</text>
<text x="381.7" y="197.2">PB15</text>
<text x="251.8" y="200.6">PB11</text>
<text x="381.7" y="200.8">PB14</text>
<text x="381.7" y="207.8">PB12</text>
<text x="381.7" y="204.3">PB13</text>
<text x="67.7" y="221.9">PB9</text>
<text x="67.7" y="225.5">PB8</text>
<text x="67.7" y="232.5">PB6</text>
<text x="67.7" y="229">PB7</text>
<text x="67.7" y="236">PB5</text>
<text x="67.7" y="239.5">TRST/PB4</text>
<text x="67.7" y="243">TDO/PB3</text>
<text x="67.7" y="250.2">PA12</text>
<text x="67.7" y="246.5">TDI/PA15</text>
<text x="67.7" y="257.2">PA10</text>
<text x="67.7" y="253.7">PA11</text>
<text x="67.7" y="260.7">PA9</text>
<text x="67.7" y="264.3">PA8</text>
<text x="67.7" y="267.8">PB15</text>
<text x="67.7" y="274.9">PB13</text>
<text x="67.7" y="271.3">PB14</text>
<text x="67.7" y="278.4">PB12</text>
<text x="509.5" y="334.6">PB13</text>
<text x="509.5" y="331">PB15</text>
<text x="509.5" y="338.1">PB12</text>
<text x="511.2" y="345.2">PB1</text>
<text x="103" y="348.9">PA11</text>
<text x="103" y="356">PA12</text>
<text x="313.8" y="357.6">PA0</text>
<text x="181.5" y="371.6">PB6</text>
<text x="181.5" y="375.1">PB7</text>
</g>
<g font-size="3.9" fill="#090">
<text x="490.5" y="64.8">TMS</text>
<text x="488.5" y="68.4">TCLK</text>
<text x="488.6" y="78.9">NRST</text>
<text x="413.5" y="140.7">BOOT0</text>
<text x="250.5" y="147.7">NRST</text>
<text x="381.5" y="165.4">TCLK</text>
<text x="381.7" y="175.9">TMS</text>
<text x="493.9" y="181.2">NRST</text>
<text x="73" y="214.8">BOOT0</text>
<text x="508" y="341.8">NRST</text>
</g>
<g font-size="3.9" fill="#f0f">
<text x="214.5" y="103.6">PC14</text>
<text x="71.3" y="119.5">VBAT</text>
<text x="71.3" y="123">PC13</text>
<text x="71.5" y="126.6">PC14</text>
<text x="71.5" y="130.1">PC15</text>
<text x="238" y="126.6">VBAT</text>
<text x="251.8" y="130.1">PC13</text>
<text x="174" y="135.4">PC15</text>
<text x="304.7" y="380.6">PC13</text>
</g>
<g font-size="3.9" fill="#800">
<text x="420.9" y="382.1">TITLE:</text>
<text x="549.5" y="386.8">REV:</text>
<text x="457.8" y="396.3">Company:</text>
<text x="549.1" y="396.9">Sheet: 1/1</text>
<text x="457.8" y="404">Date:</text>
<text x="506.8" y="404.1">Drawn By: wegi1</text>
</g>
<g font-size="3.2" fill="#800">
<text x="41.6" y="6.9">1</text>
<text x="110.8" y="6.9">2</text>
<text x="179.9" y="6.9">3</text>
<text x="249.1" y="6.9">4</text>
<text x="318.2" y="6.9">5</text>
<text x="387.3" y="6.9">6</text>
<text x="456.5" y="6.9">7</text>
<text x="525.6" y="6.9">8</text>
<text x="4.1" y="42.1">A</text>
<text x="576.3" y="42.1">A</text>
<text x="4.1" y="111.2">B</text>
<text x="576.3" y="111.2">B</text>
<text x="4.1" y="180.3">C</text>
<text x="576.3" y="180.3">C</text>
<text x="4.1" y="249.5">D</text>
<text x="576.3" y="249.5">D</text>
<text x="4.1" y="318.6">E</text>
<text x="576.3" y="318.6">E</text>
<text x="41.6" y="408.8">1</text>
<text x="110.8" y="408.8">2</text>
<text x="179.9" y="408.8">3</text>
<text x="249.1" y="408.8">4</text>
<text x="318.2" y="408.8">5</text>
<text x="387.3" y="408.8">6</text>
<text x="456.5" y="408.8">7</text>
<text x="525.6" y="408.8">8</text>
</g>
<g font-size="3.2" fill="#000080">
<text x="57.9" y="22.3">U2</text>
<text x="50.2" y="25.9">AMS1117-3.3</text>
<text x="24.7" y="40.6">C5</text>
<text x="42.3" y="40.6">C6</text>
<text x="84.7" y="40.6">C4</text>
<text x="104.1" y="40.6">C3</text>
<text x="129.5" y="41.4">510R</text>
<text x="129.5" y="38.2">R8</text>
<text x="24.7" y="44.2">106</text>
<text x="42.3" y="44.2">104</text>
<text x="84.7" y="44.2">106</text>
<text x="104.1" y="44.2">104</text>
<text x="525.7" y="45.2">JTAG1</text>
<text x="517.7" y="48.8">Header 10X2</text>
<text x="133.7" y="59.1">LED-0805_R</text>
<text x="133.7" y="55.9">D1</text>
<text x="44.2" y="101.8">J1</text>
<text x="27.8" y="105.3">HDR-M-2.54_1x20</text>
<text x="197.6" y="107.7">C7</text>
<text x="206.4" y="107.7">15pF</text>
<text x="265.3" y="112">0R</text>
<text x="265.3" y="108.8">R9</text>
<text x="218.5" y="115.8">X2</text>
<text x="218.7" y="119.4">32.768kHz</text>
<text x="197.6" y="130.6">C8</text>
<text x="206.4" y="130.6">15pF</text>
<text x="197.9" y="143">C9</text>
<text x="205.4" y="143">22pF</text>
<text x="218.5" y="147.6">X1</text>
<text x="230" y="147.6">R11</text>
<text x="216.2" y="151.1">8MHz</text>
<text x="230" y="150.8">1M</text>
<text x="402.9" y="151.1">R10</text>
<text x="412" y="151.1">10k</text>
<text x="196.3" y="157.1">C10</text>
<text x="206.5" y="157.1">22pF</text>
<text x="215.7" y="167">R13</text>
<text x="523" y="168.8">R1</text>
<text x="523.1" y="172">10k</text>
<text x="216.6" y="174.1">0R</text>
<text x="233.4" y="186.4">R14</text>
<text x="234.1" y="189.6">10k</text>
<text x="523.9" y="190.6">C2</text>
<text x="544" y="191.7">S1</text>
<text x="523.9" y="194.1">104</text>
<text x="42.5" y="200.5">J2</text>
<text x="29.6" y="204.1">HDR-M-2.54_1x20</text>
<text x="274.8" y="217.1">STM32F103C8T6</text>
<text x="529.2" y="251.7">J3</text>
<text x="278.7" y="275.2">C11</text>
<text x="294.6" y="275.2">C12</text>
<text x="308.7" y="275.2">C13</text>
<text x="322.8" y="275.2">C14</text>
<text x="336.9" y="275.2">C16</text>
<text x="278.7" y="278.8">104</text>
<text x="294.6" y="278.8">104</text>
<text x="308.7" y="278.8">104</text>
<text x="322.8" y="278.8">104</text>
<text x="336.9" y="278.8">106</text>
<text x="525.5" y="316.9">HDR-F-2.54_1x8</text>
<text x="536.2" y="313.4">J5</text>
<text x="70.8" y="329.3">F1</text>
<text x="64.4" y="332.4">500mA</text>
<text x="28.4" y="341.2">USB - Minin B</text>
<text x="42.6" y="338">CN1</text>
<text x="79.2" y="341.6">R18</text>
<text x="79.2" y="344.7">22R</text>
<text x="213.2" y="353.6">C17</text>
<text x="350.7" y="348.5">S2</text>
<text x="79.2" y="359.9">22R</text>
<text x="213.2" y="357.8">104</text>
<text x="79.2" y="363">R19</text>
<text x="85.2" y="377.1">R20</text>
<text x="85.9" y="374">1k5</text>
<text x="332.6" y="376.5">510R</text>
<text x="333.2" y="373.4">R15</text>
<text x="356" y="375.4">LED-0805_R</text>
<text x="356" y="372.3">D2</text>
<text x="210.4" y="380.4">AT24C04</text>
</g>
<g font-size="3.2" fill="#00f">
<text x="72.3" y="29.7">4</text>
<text x="45.6" y="33.2">3</text>
<text x="50.1" y="34.6">In</text>
<text x="63.5" y="31.1">TAB</text>
<text x="64.1" y="34.6">Out</text>
<text x="72.3" y="33.2">2</text>
<text x="59.6" y="40.9" transform="rotate(-90 59.6 40.9)">1</text>
<text x="61" y="36.4" transform="rotate(-90 61 36.4)">GND</text>
<text x="273" y="125">1</text>
<text x="276.5" y="126.7">VBAT</text>
<text x="339.7" y="137.3">PB8/TIM4_CH3</text>
<text x="339.7" y="133.8">PB9/TIM4_CH4</text>
<text x="365.3" y="135.5">45</text>
<text x="365.3" y="132">46</text>
<text x="365.3" y="142.6">43</text>
<text x="321.8" y="144.4">PB7/I2C1_SDA/TIM4_CH2</text>
<text x="322.5" y="147.9">PB6/I2C1_SCL/TIM4_CH1</text>
<text x="365.3" y="149.6">41</text>
<text x="365.3" y="146.1">42</text>
<text x="336.2" y="151.4">PB5/I2C1_SMBAI</text>
<text x="346.5" y="154.9">PB4/JTRST</text>
<text x="365.3" y="153.2">40</text>
<text x="271" y="156.7">10</text>
<text x="271" y="160.2">11</text>
<text x="276.5" y="158.5">PA0-WKUP</text>
<text x="276.5" y="162">PA1</text>
<text x="347.1" y="162">PA15/JTDI</text>
<text x="347.9" y="158.5">PB3/JTDO</text>
<text x="365.3" y="160.2">38</text>
<text x="365.3" y="156.7">39</text>
<text x="271" y="163.8">12</text>
<text x="271" y="167.3">13</text>
<text x="276.5" y="165.5">PA2/USART2_TX</text>
<text x="271" y="170.8">14</text>
<text x="276.5" y="169.1">PA3/USART2_RX</text>
<text x="276.5" y="172.6">PA4/SPI1_NSS</text>
<text x="271" y="174.3">15</text>
<text x="271" y="177.9">16</text>
<text x="276.5" y="176.1">PA5/SPI1_SCK</text>
<text x="276.5" y="179.6">PA6/SPI1_MISO</text>
<text x="341.2" y="179.6">PA12/USB_DP</text>
<text x="365.3" y="177.9">33</text>
<text x="271" y="181.4">17</text>
<text x="271" y="184.9">18</text>
<text x="276.5" y="183.2">PA7/SPI1_MOSI</text>
<text x="340.5" y="183.2">PA11/USB_DM</text>
<text x="365.3" y="184.9">31</text>
<text x="365.3" y="181.4">32</text>
<text x="539.4" y="185.3" transform="rotate(-90 539.4 185.3)">1</text>
<text x="271" y="188.5">19</text>
<text x="276.5" y="186.7">PB0/ADC_IN8</text>
<text x="276.5" y="190.2">PB1/ADC_IN9</text>
<text x="335" y="186.7">PA10/USART1_RX</text>
<text x="337.3" y="190.2">PA9/USART1_TX</text>
<text x="365.3" y="192">29</text>
<text x="365.3" y="188.5">30</text>
<text x="271" y="195.5">21</text>
<text x="276.5" y="197.3">PB10/I2C2_SCL/USART2_TX</text>
<text x="335.2" y="193.7">PA8/USART1_CLK</text>
<text x="336.1" y="197.3">PB15/SPI2_MOSI</text>
<text x="365.3" y="195.5">28</text>
<text x="539.4" y="197.9" transform="rotate(-90 539.4 197.9)">2</text>
<text x="271" y="199">22</text>
<text x="276.5" y="200.8">PB11/I2C2_SDA/USART2_RX</text>
<text x="336.1" y="200.8">PB14/SPI2_MISO</text>
<text x="365.3" y="202.6">26</text>
<text x="365.3" y="199">27</text>
<text x="338.1" y="207.9">PB12/SPI2_NSS</text>
<text x="338.2" y="204.3">PB13/SPI2_SCK</text>
<text x="365.3" y="206.1">25</text>
<text x="31.5" y="345.4">6</text>
<text x="36" y="346.9">SH1</text>
<text x="46.9" y="346.9">VBUS</text>
<text x="58.2" y="345.4">1</text>
<text x="31.5" y="349">7</text>
<text x="31.5" y="352.5">8</text>
<text x="36" y="350.4">SH2</text>
<text x="36" y="353.9">SH3</text>
<text x="50.7" y="353.9">D+</text>
<text x="51.9" y="350.4">D-</text>
<text x="58.2" y="349">2</text>
<text x="58.2" y="352.5">3</text>
<text x="31.5" y="356">9</text>
<text x="36" y="357.4">SH4</text>
<text x="52" y="357.4">ID</text>
<text x="58.2" y="356">4</text>
<text x="58.2" y="359.6">5</text>
<text x="345.5" y="356">1</text>
<text x="358.1" y="356">2</text>
<text x="48.5" y="361">GND</text>
<text x="223.4" y="364.8">NC</text>
<text x="229.5" y="363.1">1</text>
<text x="202.4" y="370.1">6</text>
<text x="202.4" y="366.6">7</text>
<text x="205.9" y="371.9">SCL</text>
<text x="205.9" y="368.4">WP</text>
<text x="217.8" y="368.4">A1/NC</text>
<text x="223.8" y="371.9">A2</text>
<text x="229.5" y="366.6">2</text>
<text x="229.5" y="370.1">3</text>
<text x="202.4" y="373.7">5</text>
<text x="205.9" y="375.4">SDA</text>
</g>
<g font-size="3.2">
<text x="521.4" y="54">1</text>
<text x="521.4" y="57.6">3</text>
<text x="531.4" y="54">2</text>
<text x="531.4" y="57.6">4</text>
<text x="521.4" y="61.1">5</text>
<text x="521.4" y="64.6">7</text>
<text x="531.4" y="61.1">6</text>
<text x="531.4" y="64.6">8</text>
<text x="521.4" y="68.2">9</text>
<text x="521.4" y="71.7">11</text>
<text x="529.4" y="68.2">10</text>
<text x="529.4" y="71.7">12</text>
<text x="521.4" y="75.2">13</text>
<text x="529.4" y="75.2">14</text>
<text x="521.4" y="78.7">15</text>
<text x="521.4" y="82.3">17</text>
<text x="529.4" y="78.7">16</text>
<text x="529.4" y="82.3">18</text>
<text x="521.4" y="85.8">19</text>
<text x="529.4" y="85.8">20</text>
<text x="46.1" y="112.6">1</text>
<text x="46.1" y="116.1">2</text>
<text x="46.1" y="119.7">3</text>
<text x="46.1" y="123.2">4</text>
<text x="46.1" y="126.7">5</text>
<text x="46.1" y="130.2">6</text>
<text x="353.3" y="130.2">VSS_3</text>
<text x="365.3" y="128.5">47</text>
<text x="46.1" y="133.8">7</text>
<text x="46.1" y="137.3">8</text>
<text x="46.1" y="140.8">9</text>
<text x="44.1" y="144.4">10</text>
<text x="44.1" y="147.9">11</text>
<text x="273" y="149.6">8</text>
<text x="44.1" y="151.4">12</text>
<text x="44.1" y="154.9">13</text>
<text x="276.5" y="151.4">VSSA</text>
<text x="44.1" y="158.5">14</text>
<text x="44.1" y="162">15</text>
<text x="44.1" y="165.5">16</text>
<text x="44.1" y="169.1">17</text>
<text x="44.1" y="172.6">18</text>
<text x="353.3" y="172.6">VSS_2</text>
<text x="365.3" y="170.8">35</text>
<text x="44.1" y="176.1">19</text>
<text x="44.1" y="179.6">20</text>
<text x="391.2" y="179.3">USB_D+</text>
<text x="391.6" y="182.9">USB_D-</text>
<text x="271" y="202.6">23</text>
<text x="276.5" y="204.3">VSS_1</text>
<text x="44.3" y="211.4">1</text>
<text x="44.3" y="214.9">2</text>
<text x="44.3" y="218.4">3</text>
<text x="44.3" y="222">4</text>
<text x="44.3" y="225.5">5</text>
<text x="44.3" y="229">6</text>
<text x="44.3" y="232.6">7</text>
<text x="44.3" y="236.1">8</text>
<text x="44.3" y="239.6">9</text>
<text x="42.3" y="243.1">10</text>
<text x="42.3" y="246.7">11</text>
<text x="42.3" y="250.2">12</text>
<text x="42.3" y="253.7">13</text>
<text x="42.3" y="257.2">14</text>
<text x="42.3" y="260.8">15</text>
<text x="525.6" y="258.7">1</text>
<text x="525.6" y="262.2">3</text>
<text x="534.2" y="258.7">2</text>
<text x="534.2" y="262.2">4</text>
<text x="42.3" y="264.3">16</text>
<text x="42.3" y="267.8">17</text>
<text x="525.6" y="265.7">5</text>
<text x="534.2" y="265.7">6</text>
<text x="42.3" y="271.4">18</text>
<text x="42.3" y="274.9">19</text>
<text x="42.3" y="278.4">20</text>
<text x="535.8" y="324.3">1</text>
<text x="535.8" y="327.8">2</text>
<text x="500.3" y="330.3">SDI</text>
<text x="500.3" y="333.9">SCL</text>
<text x="535.8" y="331.3">3</text>
<text x="535.8" y="334.9">4</text>
<text x="498.6" y="341.6">NRST</text>
<text x="501.9" y="338.1">CS</text>
<text x="535.8" y="338.4">5</text>
<text x="535.8" y="341.9">6</text>
<text x="502.6" y="345.5">A0</text>
<text x="535.8" y="345.4">7</text>
<text x="113.2" y="349">USB_D-</text>
<text x="535.8" y="349">8</text>
<text x="113.2" y="356.1">USB_D+</text>
<text x="168.2" y="371.6">I2C_SDA</text>
<text x="168.5" y="375.1">I2C_SCL</text>
<text x="220.7" y="375.4">GND</text>
<text x="229.5" y="373.7">4</text>
</g>
<g font-size="3.2" fill="#f00">
<text x="365.3" y="125">48</text>
<text x="352.7" y="126.7">VDD_3</text>
<text x="273" y="153.2">9</text>
<text x="276.5" y="154.9">VDDA</text>
<text x="365.3" y="167.3">36</text>
<text x="352.7" y="169.1">VDD_2</text>
<text x="271" y="206.1">24</text>
<text x="276.5" y="207.9">VDD_1</text>
<text x="202.4" y="363.1">8</text>
<text x="205.9" y="364.8">VCC</text>
</g>
<g font-size="3.2" fill="#f0f">
<text x="273" y="128.5">2</text>
<text x="276.5" y="130.2">PC13-TAMPER-RTC</text>
<text x="273" y="132">3</text>
<text x="273" y="135.5">4</text>
<text x="276.5" y="133.8">PC14-OSC32_IN</text>
<text x="276.5" y="137.3">PC15-OSC32_OUT</text>
</g>
<g font-size="3.2" fill="#090">
<text x="273" y="139.1">5</text>
<text x="273" y="142.6">6</text>
<text x="276.5" y="140.8">PD0-OSC_IN</text>
<text x="352.7" y="140.8">BOOT0</text>
<text x="365.3" y="139.1">44</text>
<text x="273" y="146.1">7</text>
<text x="276.5" y="144.4">PD1-OSC_OUT</text>
<text x="276.5" y="147.9">NRST</text>
<text x="333.5" y="165.5">PA14/JTCK-SWCLK</text>
<text x="365.3" y="163.8">37</text>
<text x="332.7" y="176.1">PA13/JTMS-SWDAT</text>
<text x="365.3" y="174.3">34</text>
<text x="271" y="192">20</text>
<text x="276.5" y="193.7">PB2/BOOT1</text>
</g>
<g font-size="1.8" fill="#090">
<text x="499.9" y="64.3">PA13</text>
<text x="499.9" y="67.8">PA14</text>
<text x="375.7" y="164.8">PA14</text>
<text x="375.4" y="175.4">PA13</text>
</g>
<g font-size="1.8">
<text x="376.1" y="178.9">PA12</text>
<text x="376.1" y="182.5">PA11</text>
<text x="97.1" y="348.3">PA11</text>
<text x="97.1" y="355.3">PA12</text>
</g>
</svg>
